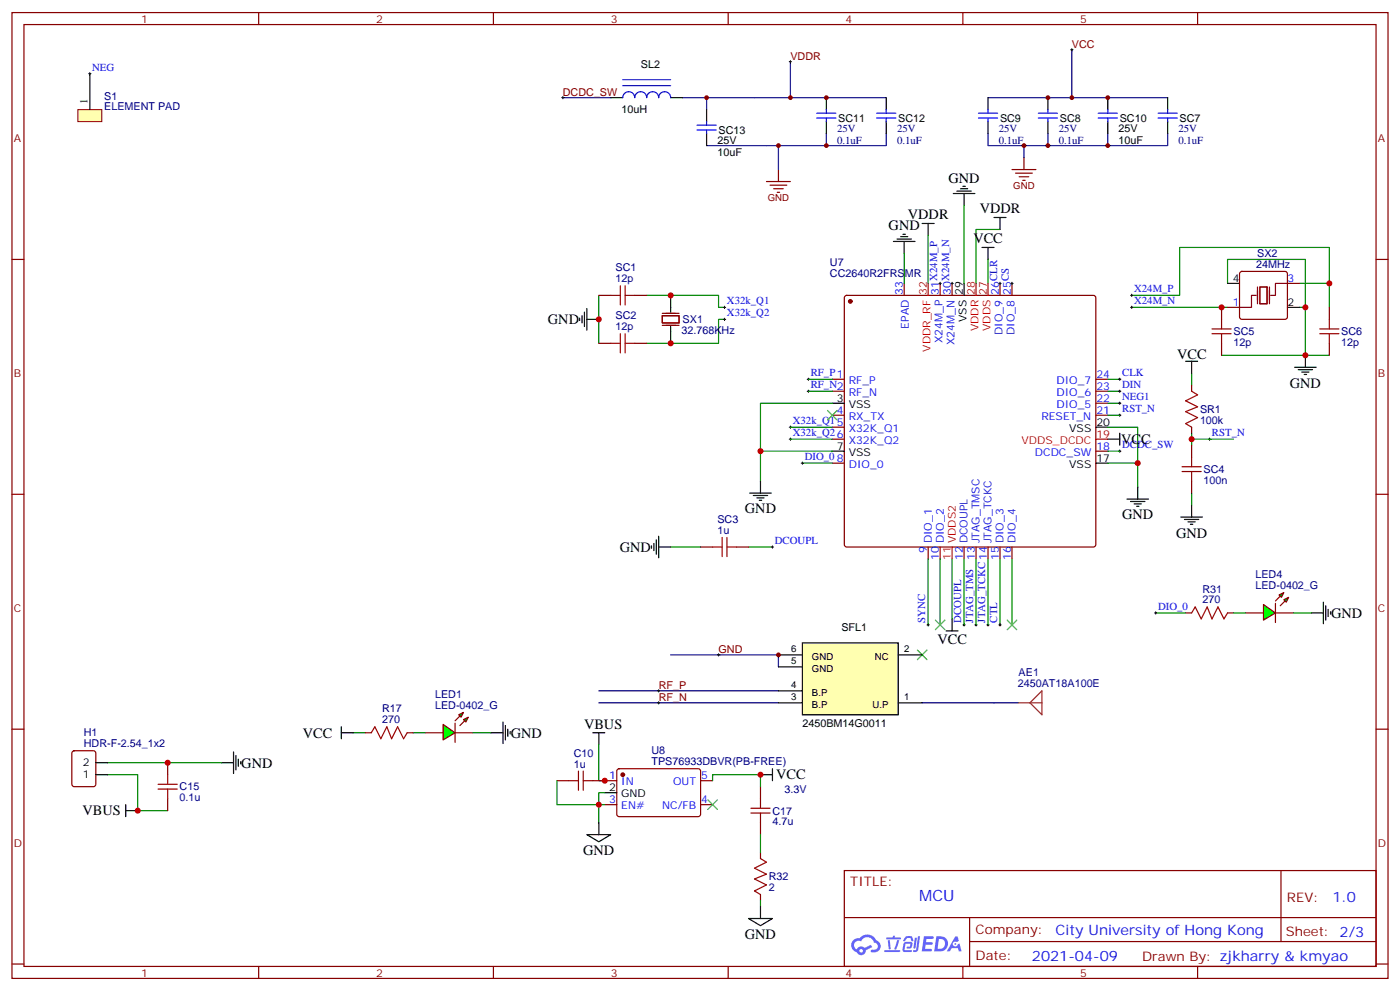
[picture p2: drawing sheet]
<svg xmlns="http://www.w3.org/2000/svg" width="412mm" height="292mm" viewBox="0 0 412 292" stroke-linecap="round" stroke-linejoin="round" font-family="sans-serif">
<g fill="none" stroke="#870000" stroke-width=".35">
<path d="M3.5 3.7h405.4v284.3h-405.4zM7.1 7.2h398.2v277.3h-398.2zM76.2 3.7v3.5M145.3 3.7v3.5M214.5 3.7v3.5M283.6 3.7v3.5M352.8 3.7v3.5M3.5 76.4h3.6M405.3 76.4h3.6M3.5 145.5h3.6M405.3 145.5h3.6M3.5 214.7h3.6"/>
<path d="M405.3 214.7h3.6M248.7 256.3h156.6v28.2h-156.6zM377.3 256.3v20.9M248.7 270.1h156.5M285.6 277.2h119.6M285.6 270.1v14.2M3.5 283.8h3.6M76.2 284.5v3.5M145.3 284.5v3.5M214.5 284.5v3.5M283.6 284.5v3.5M352.8 284.5v3.5"/>
<path d="M405.3 283.8h3.6"/>
</g>
<g fill="#5487ff">
<path d="M272.1 275.6h2.6l.3 .2-.1 .6h-2l-.1 1h1.6l.4 .4-.4 .3h-1.7l-.2 1.2 1.8 .1 .3 .3-.2 .4h-2.9z"/>
<path d="M281.4 275.7h.7l.4 1.3-.7 .3a.74 .74 0 0 0-1.1 .3 .74 .74 0 0 0 .5 1.1 .74 .74 0 0 0 .9-.7l.5-.3 .7 2.4h-.9l-.2-1h-1.9l-.5 1h-.9z"/>
<path d="M269.5 276.1h.6l-.4 2.9a.31 .31 0 0 1-.3 .3 .31 .31 0 0 1-.3-.3z"/>
<path d="M270.4 275.6h.6l-.5 4a.89 .89 0 0 1-.7 .7 .89 .89 0 0 1-.9-.3l1-.5z"/>
<path d="M266.8 275.8l.6-.2 1.2 .1 .5 1.3-.6 .1-.4-.9-1 .1a.95 .95 0 0 1-1 .8l-.1-.2z"/>
<path d="M266.4 277.5l1.8-.2a1.04 1.04 0 0 1 .6 1.1 1.04 1.04 0 0 1-.8 .9h-.7a.29 .29 0 0 1-.3-.4 .29 .29 0 0 1 .3-.2h.7l.2-.8h-1.4l-.4 1.7 1.9 .1a.29 .29 0 0 1 .3 .3 .29 .29 0 0 1-.3 .3h-2l-.4-.3 .2-2.1z"/>
<path d="M260.5 279.7h4.4a.3 .3 0 0 1 .3 .3 .3 .3 0 0 1-.3 .3h-4.3z"/>
<path d="M264.3 276.8h.6l-.5 1.6a1.02 1.02 0 0 1-.7 1.2l-.2-.3z"/>
<path d="M261.5 276.8h.6l.3 2.4-.3 .3-.3-.2z"/>
<path d="M261.1 276h1.9l.2-.5h.5l-.1 .5h1.5a.29 .29 0 0 1 .3 .3 .29 .29 0 0 1-.3 .3h-3.9z"/>
<path d="M275.8 275.6l-.6 4.5h1.4a2.27 2.27 0 0 0 2.7-2.3 2.27 2.27 0 0 0-2.7-2.2zM276.6 276.4a1.5 1.5 0 0 1 1.8 1.6 1.5 1.5 0 0 1-1.9 1.3h-.3z"/>
<path d="M251.4 276.8a2.09 2.09 0 0 0 1 3.5 1.37 1.37 0 0 0 1.5 .9 1.37 1.37 0 0 0 1.1-1.4l2-1-.5-.7-1.8 1a1.4 1.4 0 0 0-2.3 .4 1.32 1.32 0 0 1-.6-1.9 1.32 1.32 0 0 1 1.9-.4 2.02 2.02 0 0 1 2-1.3 2.02 2.02 0 0 1 1.8 1.6 1.09 1.09 0 0 1 1.1 1.4 1.09 1.09 0 0 1-1.6 .7 .41 .41 0 0 0-.5 .3 .41 .41 0 0 0 .4 .5 1.89 1.89 0 0 0 2.4-1.2 1.89 1.89 0 0 0-1.2-2.4 2.98 2.98 0 0 0-5-.6l-1 .1zM253.2 279.9a.52 .52 0 0 1 1 0 .52 .52 0 0 1-1 0z"/>
<circle cx="281.4" cy="277.9" r=".28"/>
</g>
<path d="M176.4 219.3v10.5h1.8M31.7 228.1h8.9v10.6h8.8M164 229.8v7.1h14.2M178.2 233.4h-1.8v8.8M209.9 229.8v-1.7h14.1v3.5M224 245.7v5.3M224 265.1v1.8" fill="none" stroke="#008700" stroke-width=".35"/>
<path d="M125.2 215.7h5.3M134.1 215.7h5.2M164 229.8h3.6M174.6 229.8h7.1M178.2 236.9h3.5M181.9 226.5l.5-.2 23.5 .1 .5 .6-.1 13-.6 .4h-23.6l-.4-.7v-12.7zM206.4 229.8h3.5M206.4 236.9h3.5M224 231.6v3.5M224 242.2v3.5M224 251v1.8M224 263.3v1.8" fill="none" stroke="#870000" stroke-width=".35"/>
<circle cx="183.4" cy="228.1" r=".53" fill="#870000" stroke="#870000" stroke-width=".35"/>
<path d="M174.6 215.7h3.6M176.4 215.7v3.6M178.2 233.4h3.5M224 228.1h3.5M227.5 226.3v3.5M172.9 245.7h7l-3.5 2.1zM176.4 242.2v3.5M220.5 270.4h7l-3.5 2.1zM224 266.9v3.5" fill="none" stroke="#000" stroke-width=".35"/>
<path d="M167.6 229.8h2.8M170.4 227v5.7M171.8 229.8h2.8M171.8 227v5.7M221.2 239.4h5.6M221.2 237.9h5.6M224 235.1v2.8M224 239.4v2.8M224 252.8l1.8 1-3.6 1.8 3.6 1.8-3.6 1.4 3.6 1.7-3.6 1.8 1.8 1" fill="none" stroke="#a10000" stroke-width=".35"/>
<path d="M208.5 235.5l2.8 2.8M211.3 235.5l-2.8 2.8" fill="none" stroke="#3c3" stroke-width=".35"/>
<g fill="#0f0" stroke="#870000" stroke-width=".35">
<path d="M136.5 211.8l1.4-.7-.7 1.4z"/>
<path d="M135.1 210.4l1.4-.7-.7 1.4z"/>
</g>
<g fill="#870000" stroke="#870000" stroke-width=".35">
<path d="M135.5 213.6l1.4-1.4z"/>
<path d="M134.1 212.2l1.4-1.4z"/>
</g>
<path d="M134.1 212.9v5.6z" fill="#f00" stroke="#870000" stroke-width=".35"/>
<path d="M130.5 213.3l3.6 2.4-3.6 2.1z" fill="#0f0" stroke="#870000" stroke-width=".35"/>
<path d="M104.1 215.7h3.5M121.7 215.7h3.5M139.3 215.7h5.3M31.7 224.5h33.6" fill="none" stroke="#008700" stroke-width=".35"/>
<g fill="none" stroke="#000" stroke-width=".35">
<path d="M100.5 215.7h3.6M100.5 214v3.5M144.6 215.7h3.6M148.2 212.5v6.4M148.9 213.6v4.2M149.6 214.7v2.1M150.3 215.4v.7M28.2 224.5h3.5M28.2 228.1h3.5M37 238.7h3.6M37 236.9v3.5M65.3 224.5h3.5"/>
<path d="M68.8 221.4v6.3M69.5 222.4v4.3M70.2 223.5v2.1M70.9 224.2v.7"/>
</g>
<path d="M109.4 215.7l1-1.7 1.8 3.5 1.7-3.5 1.5 3.5 1.7-3.5 1.8 3.5 1-1.8M46.6 232.3h5.6M46.6 230.9h5.6M49.4 228.1v2.8M49.4 232.3v2.8" fill="none" stroke="#a10000" stroke-width=".35"/>
<path d="M107.6 215.7h1.8M119.9 215.7h1.8M21.4 221.2l.5-.2h5.6l.7 .4v9.5l-.4 .6-5.9 .1-.7-.5v-9.4zM49.4 224.5v3.6M49.4 235.1v3.6" fill="none" stroke="#870000" stroke-width=".35"/>
<path d="M299.9 206.9h7M306.9 203.4v7l-3.5-3.5z" fill="none" stroke="#8c2424" stroke-width=".35"/>
<path d="M270.2 191.4l2.8 2.8M273 191.4l-2.8 2.8" fill="none" stroke="#3c3" stroke-width=".35"/>
<path d="M197.6 192.8h31.7v3.5M176.4 206.9h52.9M176.4 203.4h52.9M271.6 206.9h28.3" fill="none" stroke="#000080" stroke-width=".35"/>
<path d="M211.3 192.8h.7M211.7 192.4v.7M193.7 203.4h.7M193.7 206.9h.7M194 203v.7M194 206.6v.7" fill="none" stroke="#000" stroke-width=".29"/>
<path d="M236.4 189.3h28.2v21.1h-28.2z" fill="#ffffb0" stroke="#000" stroke-width=".35"/>
<g fill="none" stroke="#000" stroke-width=".35">
<path d="M179.9 28.8h3.5M197.6 28.8h3.5M208.1 32.3v3.5M208.1 39.3v3.6M243.4 28.8v3.5M243.4 35.8v3.5M261.1 28.8v3.5M261.1 35.8v3.5M291 28.8v3.5M291 35.8v3.5M308.7 28.8v3.5M308.7 35.8v3.5"/>
<path d="M326.3 28.8v3.5M326.3 35.8v3.5M344 28.8v3.5M344 35.8v3.5M170.7 93.7v.7M171.4 93v2.1M172.2 91.9v4.2M172.9 94h3.5M172.9 90.8v6.4M197.6 87v4.9M197.6 96.1v5M361.6 83.4h3.5"/>
<path d="M379.2 90.5h3.6M349.2 106.4h3.6M351 106.4v3.5M381.4 108.1h6.3M382.4 108.8h4.2M383.5 109.5h2.1M384.2 110.2h.7M384.5 104.6v3.5M192.6 160v2.1M193.3 158.9v4.3M194 157.9v6.3M347.8 152.2h6.4"/>
<path d="M348.9 152.9h4.2M350 153.6h2.1M350.7 154.3h.7M351 148.7v3.5M191.9 160.7v.7M194 161h3.6M229.3 192.8h7.1M229.3 196.3h7.1M264.6 192.8h7M229.3 206.9h7.1M229.3 203.4h7.1M264.6 206.9h7"/>
</g>
<path d="M225.8 53.4h7M226.8 54.5h5M227.9 55.6h2.8M229 56.6h.7M229.3 49.9v3.5M298.1 49.9h7.1M299.2 51h4.9M300.2 52h2.8M301.3 53.1h.7M301.6 46.4v3.5" fill="none" stroke="#800000" stroke-width=".35"/>
<g fill="none" stroke="#000080" stroke-width=".35">
<path d="M232.8 18.2v10.6h-31.7M315.7 14.6v14.2M165.8 28.8h14.1M208.1 28.8v3.5M232.8 28.8h28.3M243.4 39.3v3.6h-35.3M261.1 39.3v3.6h-17.7M291 39.3v3.6h17.7v-3.6M291 28.8h53M326.3 39.3v3.6h-17.6M344 39.3v3.6h-17.7M229.3 42.9v7"/>
<path d="M301.6 42.9v3.5"/>
</g>
<path d="M232.5 18.2h.7M232.8 17.8v.7M315.4 14.6h.7M315.7 14.3v.7M165.5 28.8h.7M165.8 28.4v.7M356 129.3h.7M356.3 128.9v.7" fill="none" stroke="#000" stroke-width=".29"/>
<g fill="none" stroke="#00f" stroke-width=".35">
<path d="M183.4 28.8a1.76 1.76 0 0 1 1.8-1.8 1.76 1.76 0 0 1 1.8 1.8 1.76 1.76 0 0 1 1.7-1.8 1.76 1.76 0 0 1 1.8 1.8 1.76 1.76 0 0 1 1.8-1.8 1.76 1.76 0 0 1 1.7 1.8 1.76 1.76 0 0 1 1.8-1.8 1.76 1.76 0 0 1 1.8 1.8M183.4 25.2h14.2M183.4 23.5h14.2M205.3 36.9h5.7M205.3 38.3h5.7M208.1 35.8v1.1M208.1 38.3v1M240.6 34.7h5.6M240.6 33.3h5.6M243.4 32.3v1M243.4 34.7v1.1M258.2 34.7h5.7"/>
<path d="M258.2 33.3h5.7M261.1 32.3v1M261.1 34.7v1.1M288.2 34.7h5.7M288.2 33.3h5.7M291 32.3v1M291 34.7v1.1M305.9 34.7h5.6M305.9 33.3h5.6M308.7 32.3v1M308.7 34.7v1.1M323.5 34.7h5.6"/>
<path d="M323.5 33.3h5.6M326.3 32.3v1M326.3 34.7v1.1M341.1 34.7h5.7M341.1 33.3h5.7M344 32.3v1M344 34.7v1.1"/>
</g>
<g fill="none" stroke="#008700" stroke-width=".35">
<path d="M176.4 87v14.1M190.5 87h21.2v3.5h1.7M213.4 94h-1.7v7.1h-21.2M333.4 90.5h28.2M361.6 83.4v-7h22.9v14.1h-1.7M382.8 83.4h8.8v-10.6h-44.1v14.2h-14.1M384.5 90.5v14.1M391.6 83.4v7.1M351 109.9v3.5M359.8 104.6h31.8M351 129.3h12.4M351 127.5v3.6"/>
<path d="M351 145.2v3.5M197.6 161h8.8M220.5 161h7"/>
</g>
<g fill="none" stroke="#a10000" stroke-width=".35">
<path d="M179.9 87h2.8M182.7 84.1v5.7M182.7 98.2v5.7M184.1 84.1v5.7M184.1 98.2v5.7M184.1 87h2.9M357 98.2h5.7M357 96.8h5.7M359.8 94v2.8M359.8 98.2v2.9M388.8 98.2h5.6M388.8 96.8h5.6"/>
<path d="M391.6 94v2.8M391.6 98.2v2.9M179.9 101.1h2.8M184.1 101.1h2.9M351 115.2l1.8 1-3.6 1.8 3.6 1.8-3.6 1.4 3.6 1.7-3.6 1.8 1.8 1.1M348.2 138.8h5.6M348.2 137.4h5.6M351 134.6v2.8M351 138.8v2.8M212.7 158.2v5.7M214.1 158.2v5.7M209.9 161h2.8"/>
<path d="M214.1 161h2.9"/>
</g>
<g fill="none" stroke="#870000" stroke-width=".35">
<path d="M176.4 87h3.5M187 87h3.5M195.1 93h4.9v2.1h-4.9zM195.1 95.8h4.9M195.1 92.3h4.9M359.8 90.5v3.5M361.6 90.5h3.5M365.4 80.1l.4-.2h12.7l.5 .2 .2 .5v12.7l-.2 .5-.5 .2h-12.7l-.5-.2-.2-.5v-12.7zM379.2 83.4h3.6M391.6 90.5v3.5M176.4 101.1h3.5M187 101.1h3.5"/>
<path d="M351 113.4v1.8M359.8 101.1v3.5M391.6 101.1v3.5M351 125.8v1.7M351 131.1v3.5M351 141.6v3.6M206.4 161h3.5M217 161h3.5M366.9 180.4h5.3M375.7 180.4h5.3"/>
</g>
<path d="M370.1 87h-1.4v3.5h-3.6M370.4 84.5v4.9M371.1 84.5h2.1v4.9h-2.1zM373.9 84.5v4.9M379.2 83.4h-3.5v3.6h-1.4" fill="none" stroke="#870012" stroke-width=".35"/>
<g fill="#0f0" stroke="#870000" stroke-width=".35">
<path d="M378.2 176.6l1.4-.7-.7 1.4z"/>
<path d="M376.8 175.2l1.4-.8-.7 1.5z"/>
</g>
<g fill="#870000" stroke="#870000" stroke-width=".35">
<path d="M377.1 178.3l1.4-1.4z"/>
<path d="M375.7 176.9l1.4-1.4z"/>
</g>
<path d="M375.7 177.6v5.7z" fill="#f00" stroke="#870000" stroke-width=".35"/>
<path d="M372.2 178l3.5 2.4-3.5 2.2z" fill="#0f0" stroke="#870000" stroke-width=".35"/>
<path d="M351 180.4l1.1-1.7 1.7 3.5 1.8-3.5 1.4 3.5 1.8-3.5 1.7 3.5 1.1-1.8" fill="none" stroke="#a10000" stroke-width=".35"/>
<g fill="none" stroke="#870000" stroke-width=".35">
<path d="M248.9 87.2l.5-.2h72.7l.5 .2 .2 .5v72.6l-.2 .5-.5 .2h-72.7l-.5-.2-.2-.5v-72.6zM266.3 83.4v3.6M276.9 83.4v3.6M280.5 83.4v3.6M294.6 83.4v3.6M298.1 83.4v3.6M245.2 111.7h3.5M245.2 115.2h3.5M322.8 111.7h3.5M322.8 115.2h3.5M322.8 118.7h3.5M245.2 122.2h3.5"/>
<path d="M245.2 125.8h3.5M245.2 129.3h3.5M245.2 136.3h3.5M322.8 122.2h3.5M322.8 132.8h3.5M273.4 161v3.6M276.9 161v3.6M284 161v3.6M287.5 161v3.6M291 161v3.6M294.6 161v3.6M298.1 161v3.6"/>
<path d="M349.2 180.4h1.8M361.6 180.4h1.8"/>
</g>
<g fill="none" stroke="#000" stroke-width=".35">
<path d="M280.8 57h6.4M281.9 56.3h4.2M282.9 55.6h2.1M283.6 54.9h.7M284 57v3.5M263.2 71.1h6.3M264.2 70.4h4.3M265.3 69.7h2.1M266 69h.7M266.3 71.1v3.5M271.6 65.8h3.6M273.4 65.8v3.5"/>
<path d="M289.3 72.8h3.5M291 72.8v3.6M292.8 64h3.5M294.6 64v3.6M284 83.4v3.6M245.2 118.7h3.5M245.2 132.8h3.5M322.8 136.3h3.5M322.8 125.8h3.5M326.3 129.3h3.5M329.8 127.5v3.6M220.8 145.2h6.4"/>
<path d="M221.9 145.9h4.2M223 146.6h2.1M223.7 147.3h.7M224 141.6v3.6M332 146.9h6.3M333 147.6h4.3M334.1 148.3h2.1M334.8 149h.7M335.1 143.4v3.5M389.8 177.3v6.3M390.5 178.3v4.3M391.2 179.4v2.1"/>
<path d="M278.7 185.7h3.5M280.5 182.2v3.5M386.3 180.4h3.5M391.9 180.1v.7"/>
</g>
<g fill="none" stroke="#008700" stroke-width=".35">
<path d="M266.3 74.6v8.8M273.4 69.3v14.1M284 60.5v22.9M291 76.4v7M294.6 67.6h-7.1v15.8M238.1 111.7h7.1M238.1 115.2h7.1M245.2 118.7h-21.2v22.9M326.3 111.7h3.5M326.3 115.2h3.5M326.3 118.7h3.5M224 132.8h21.2"/>
<path d="M232.8 125.8h12.4M232.8 129.3h12.4M236.4 136.3h8.8M326.3 125.8h8.8v17.6M326.3 132.8h3.5M326.3 136.3h8.8M326.3 122.2h3.5M273.4 164.6v19.4M276.9 164.6v19.4M280.5 164.6v17.6M284 164.6v19.4M287.5 164.6v19.4"/>
<path d="M291 164.6v19.4M294.6 164.6v19.4M298.1 164.6v19.4M340.4 180.4h8.8M363.4 180.4h3.5M381 180.4h5.3"/>
</g>
<g fill="none" stroke="#000" stroke-width=".29">
<path d="M213.1 90.5h.7M213.1 94h.7M213.4 90.1v.7M213.4 93.7v.7M276.6 83.4h.7M276.9 83.1v.7M280.1 83.4h.7M280.5 83.1v.7M294.2 83.4h.7M294.6 83.1v.7M297.7 83.4h.7M298.1 83.1v.7"/>
<path d="M333 90.5h.7M333 87h.7M333.4 86.6v.7M333.4 90.1v.7M237.8 111.7h.7M237.8 115.2h.7M238.1 111.3v.7M238.1 114.8v.7M329.5 111.7h.7M329.5 115.2h.7M329.8 111.3v.7M329.8 114.8v.7"/>
<path d="M232.5 125.8h.7M232.5 129.3h.7M232.8 125.4v.7M232.8 128.9v.7M236 136.3h.7M236.4 136v.7M329.5 132.8h.7M329.5 122.2h.7M329.8 121.9v.7M329.8 132.5v.7M227.2 161h.7M227.5 160.7v.7"/>
<path d="M273 184h.8M273.4 183.6v.7M283.6 184h.7M284 183.6v.7M287.2 184h.7M287.5 183.6v.7M290.7 184h.7M291 183.6v.7M340.1 180.4h.7M340.4 180.1v.7"/>
</g>
<circle cx="250.5" cy="88.7" r=".53" fill="#870000" stroke="#870000" stroke-width=".35"/>
<path d="M273.4 83.4v3.6M287.5 83.4v3.6M291 83.4v3.6M322.8 129.3h3.5M280.5 161v3.6" fill="none" stroke="#f00" stroke-width=".35"/>
<path d="M243.8 120.8l2.8 2.8M246.6 120.8l-2.8 2.8" fill="none" stroke="#3c3" stroke-width=".35"/>
<path d="M22.9 32.3h7.1v3.5h-7.1z" fill="#ffffb0" stroke="#800000" stroke-width=".29"/>
<path d="M26.5 21.7v10.6" fill="none" stroke="#000" stroke-width=".35"/>
<path d="M26.1 21.7h.7M26.5 21.3v.7M329.5 118.7h.7M329.8 118.4v.7M294.2 184h.7M294.6 183.6v.7" fill="none" stroke="#000" stroke-width=".29"/>
<path d="M275.5 182.6l2.8 2.8M278.3 182.6l-2.8 2.8M296.7 182.6l2.8 2.8M299.5 182.6l-2.8 2.8" fill="none" stroke="#3c3" stroke-width=".35"/>
<g fill="#c00">
<circle cx="224" cy="228.1" r=".88"/>
<circle cx="178.2" cy="229.8" r=".88"/>
<circle cx="176.4" cy="236.9" r=".88"/>
<circle cx="49.4" cy="224.5" r=".88"/>
</g>
<g fill="#800000">
<circle cx="229.3" cy="192.8" r=".71"/>
<circle cx="208.1" cy="28.8" r=".71"/>
<circle cx="229.3" cy="42.9" r=".71"/>
<circle cx="232.8" cy="28.8" r=".71"/>
<circle cx="243.4" cy="42.9" r=".71"/>
<circle cx="243.4" cy="28.8" r=".71"/>
<circle cx="301.6" cy="42.9" r=".71"/>
<circle cx="308.7" cy="42.9" r=".71"/>
<circle cx="308.7" cy="28.8" r=".71"/>
<circle cx="315.7" cy="28.8" r=".71"/>
<circle cx="326.3" cy="42.9" r=".71"/>
<circle cx="326.3" cy="28.8" r=".71"/>
</g>
<g fill="#c00">
<circle cx="391.6" cy="83.4" r=".88"/>
<circle cx="384.5" cy="104.6" r=".88"/>
<circle cx="384.5" cy="90.5" r=".88"/>
<circle cx="359.8" cy="90.5" r=".88"/>
<circle cx="351" cy="129.3" r=".88"/>
<circle cx="176.4" cy="94" r=".88"/>
<circle cx="197.6" cy="101.1" r=".88"/>
<circle cx="197.6" cy="87" r=".88"/>
<circle cx="224" cy="132.8" r=".88"/>
<circle cx="335.1" cy="136.3" r=".88"/>
<circle cx="40.6" cy="238.7" r=".88"/>
</g>
<text font-size="4.6" fill="#00f" x="270.8" y="265.3">MCU</text>
<g font-size="4.2">
<text x="279.4" y="53.8">GND</text>
<text x="267.4" y="64.6">VDDR</text>
<text x="288.6" y="62.8">VDDR</text>
<text x="261.8" y="67.8">GND</text>
<text x="286.7" y="71.7">VCC</text>
<text x="161.4" y="95.5">GND</text>
<text x="346.8" y="105.7">VCC</text>
<text x="379.9" y="114.2">GND</text>
<text x="330.3" y="130.7">VCC</text>
<text x="219.4" y="151.2">GND</text>
<text x="330.6" y="152.9">GND</text>
<text x="346.4" y="158.3">GND</text>
<text x="182.6" y="162.5">GND</text>
<text x="392.1" y="181.9">GND</text>
<text x="276.1" y="189.7">VCC</text>
<text x="172" y="214.7">VBUS</text>
<text x="89.2" y="217.1">VCC</text>
<text x="150.5" y="217.1">GND</text>
<text x="71.1" y="226">GND</text>
<text x="228.6" y="229.5">VCC</text>
<text x="24.3" y="240.1">VBUS</text>
<text x="171.8" y="251.7">GND</text>
<text x="219.4" y="276.4">GND</text>
</g>
<g font-size="4.2" fill="#00f">
<text x="392.5" y="265.6">1.0</text>
<text x="310.9" y="275.1">City University of Hong Kong</text>
<text x="304" y="282.9">2021-04-09</text>
</g>
<g font-size="3.9" fill="#800">
<text x="250.5" y="260.9">TITLE:</text>
<text x="379.1" y="265.6">REV:</text>
<text x="287.4" y="275.1">Company:</text>
<text x="378.7" y="275.7">Sheet: 2/3</text>
<text x="287.4" y="282.8">Date:</text>
<text x="336.4" y="282.8">Drawn By: zjkharry &amp; kmyao</text>
</g>
<g font-size="3.2" fill="#800">
<text x="41.6" y="6.7">1</text>
<text x="110.8" y="6.7">2</text>
<text x="179.9" y="6.7">3</text>
<text x="249.1" y="6.7">4</text>
<text x="318.2" y="6.7">5</text>
<text x="4.1" y="41.8">A</text>
<text x="405.9" y="41.8">A</text>
<text x="4.1" y="110.9">B</text>
<text x="405.9" y="110.9">B</text>
<text x="4.1" y="180.1">C</text>
<text x="405.9" y="180.1">C</text>
<text x="4.1" y="249.2">D</text>
<text x="405.9" y="249.2">D</text>
<text x="41.6" y="287.5">1</text>
<text x="110.8" y="287.5">2</text>
<text x="179.9" y="287.5">3</text>
<text x="249.1" y="287.5">4</text>
<text x="318.2" y="287.5">5</text>
</g>
<g font-size="3.2" fill="#800000">
<text x="232.8" y="17.5">VDDR</text>
<text x="315.7" y="14">VCC</text>
<text x="165.8" y="28.1">DCDC_SW</text>
<text x="211.7" y="192.2">GND</text>
<text x="194" y="202.7">RF_P</text>
<text x="194" y="206.3">RF_N</text>
</g>
<g font-size="3.2" fill="#00f">
<text x="27.2" y="20.8">NEG</text>
<text x="379.2" y="83.1">3</text>
<text x="214.1" y="89.6">X32k_Q1</text>
<text x="266" y="86.8" transform="rotate(-90 266 86.8)">33</text>
<text x="276.6" y="86.8" transform="rotate(-90 276.6 86.8)">31X24M_P</text>
<text x="280.1" y="86.8" transform="rotate(-90 280.1 86.8)">30X24M_N</text>
<text x="294.2" y="86.8" transform="rotate(-90 294.2 86.8)">26CLR</text>
<text x="297.7" y="86.8" transform="rotate(-90 297.7 86.8)">25CS</text>
<text x="334.1" y="89.6">X24M_N</text>
<text x="334.1" y="86.1">X24M_P</text>
<text x="214.1" y="93.1">X32k_Q2</text>
<text x="363.1" y="90.1">1</text>
<text x="267.8" y="96.8" transform="rotate(-90 267.8 96.8)">EPAD</text>
<text x="277.6" y="101.1" transform="rotate(-90 277.6 101.1)">X24M_P</text>
<text x="281.2" y="101.5" transform="rotate(-90 281.2 101.5)">X24M_N</text>
<text x="295.3" y="98.6" transform="rotate(-90 295.3 98.6)">DIO_9</text>
<text x="298.8" y="98.6" transform="rotate(-90 298.8 98.6)">DIO_8</text>
<text x="238.8" y="110.8">RF_P1</text>
<text x="250" y="113.1">RF_P</text>
<text x="311.2" y="113.1">DIO_7</text>
<text x="323" y="111.3">24</text>
<text x="330.6" y="110.8">CLK</text>
<text x="238.8" y="114.3">RF_N2</text>
<text x="250" y="116.6">RF_N</text>
<text x="311.2" y="116.6">DIO_6</text>
<text x="323" y="118.4">22</text>
<text x="323" y="114.8">23</text>
<text x="330.6" y="114.3">DIN</text>
<text x="330.6" y="117.8">NEG1</text>
<text x="233.5" y="124.9">X32k_Q15</text>
<text x="246.5" y="121.9">4</text>
<text x="250" y="123.6">RX_TX</text>
<text x="306.8" y="123.6">RESET_N</text>
<text x="311.2" y="120.1">DIO_5</text>
<text x="323" y="121.9">21</text>
<text x="330.6" y="121.4">RST_N</text>
<text x="233.5" y="128.4">X32k_Q26</text>
<text x="250" y="127.2">X32K_Q1</text>
<text x="250" y="130.7">X32K_Q2</text>
<text x="330.6" y="131.9">DCDC_SW</text>
<text x="357" y="128.4">RST_N</text>
<text x="237.1" y="135.5">DIO_0</text>
<text x="246.5" y="136">8</text>
<text x="250" y="137.8">DIO_0</text>
<text x="304.8" y="134.2">DCDC_SW</text>
<text x="323" y="132.5">18</text>
<text x="228.2" y="160.2">DCOUPL</text>
<text x="274.5" y="160" transform="rotate(-90 274.5 160)">DIO_1</text>
<text x="278" y="160" transform="rotate(-90 278 160)">DIO_2</text>
<text x="285" y="160" transform="rotate(-90 285 160)">DCOUPL</text>
<text x="288.6" y="160" transform="rotate(-90 288.6 160)">JTAG_TMSC</text>
<text x="292.1" y="160" transform="rotate(-90 292.1 160)">JTAG_TCKC</text>
<text x="295.6" y="160" transform="rotate(-90 295.6 160)">DIO_3</text>
<text x="299.2" y="160" transform="rotate(-90 299.2 160)">DIO_4</text>
<text x="273" y="162.9" transform="rotate(-90 273 162.9)">9</text>
<text x="276.6" y="164.9" transform="rotate(-90 276.6 164.9)">10</text>
<text x="283.6" y="164.9" transform="rotate(-90 283.6 164.9)">12</text>
<text x="287.2" y="164.9" transform="rotate(-90 287.2 164.9)">13</text>
<text x="294.2" y="164.9" transform="rotate(-90 294.2 164.9)">15</text>
<text x="297.7" y="164.9" transform="rotate(-90 297.7 164.9)">16</text>
<text x="341.1" y="179.6">DIO_0</text>
<text x="272.5" y="183.3" transform="rotate(-90 272.5 183.3)">SYNC</text>
<text x="283.1" y="183.3" transform="rotate(-90 283.1 183.3)">DCOUPL</text>
<text x="286.6" y="183.3" transform="rotate(-90 286.6 183.3)">JTAG_TMS</text>
<text x="290.2" y="183.3" transform="rotate(-90 290.2 183.3)">JTAG_TCKC 14</text>
<text x="293.7" y="183.3" transform="rotate(-90 293.7 183.3)">CTL</text>
<text x="179.5" y="229.5">1</text>
<text x="183" y="231.2">IN</text>
<text x="198.3" y="231.2">OUT</text>
<text x="206.6" y="229.5">5</text>
<text x="179.5" y="236.5">3</text>
<text x="183" y="238.3">EN#</text>
<text x="195" y="238.3">NC/FB</text>
<text x="206.6" y="236.5">4</text>
</g>
<g font-size="3.2">
<text x="188.8" y="19.9">SL2</text>
<text x="25.8" y="30.5" transform="rotate(-90 25.8 30.5)">1</text>
<text x="183.1" y="33.3">10uH</text>
<text x="246.9" y="35.8">SC11</text>
<text x="264.6" y="35.8">SC12</text>
<text x="294.6" y="35.8">SC9</text>
<text x="312.2" y="35.8">SC8</text>
<text x="329.8" y="35.8">SC10</text>
<text x="347.5" y="35.8">SC7</text>
<text x="211.7" y="39.3">SC13</text>
<text x="329.5" y="39">25V</text>
<text x="211.3" y="42.5">25V</text>
<text x="211.3" y="46">10uF</text>
<text x="329.5" y="42.5">10uF</text>
<text x="363.1" y="83.1">4</text>
<text x="283.6" y="86.8" transform="rotate(-90 283.6 86.8)">29</text>
<text x="284.7" y="94.8" transform="rotate(-90 284.7 94.8)">VSS</text>
<text x="379.2" y="90.1">2</text>
<text x="246.5" y="118.4">3</text>
<text x="250" y="120.1">VSS</text>
<text x="323" y="125.4">20</text>
<text x="315" y="127.2">VSS</text>
<text x="246.5" y="132.5">7</text>
<text x="250" y="134.2">VSS</text>
<text x="315" y="137.8">VSS</text>
<text x="323" y="136">17</text>
<text x="247.8" y="185.7">SFL1</text>
<text x="236.4" y="214">2450BM14G0011</text>
<text x="24.4" y="225.6">2</text>
<text x="24.4" y="229.1">1</text>
<text x="179.5" y="233">2</text>
<text x="183" y="234.8">GND</text>
</g>
<g font-size="3.2" fill="#000080">
<text x="30.7" y="29.6">S1</text>
<text x="30.7" y="32.5">ELEMENT PAD</text>
<text x="246.6" y="39">25V</text>
<text x="264.2" y="39">25V</text>
<text x="294.2" y="39">25V</text>
<text x="311.9" y="39">25V</text>
<text x="347.1" y="39">25V</text>
<text x="246.6" y="42.5">0.1uF</text>
<text x="264.2" y="42.5">0.1uF</text>
<text x="294.2" y="42.5">0.1uF</text>
<text x="311.9" y="42.5">0.1uF</text>
<text x="347.1" y="42.5">0.1uF</text>
<text x="370.3" y="75.7">SX2</text>
<text x="181.3" y="83.1">12p</text>
<text x="181.3" y="79.9">SC1</text>
<text x="244.5" y="81.5">CC2640R2FRSMR</text>
<text x="244.5" y="78.3">U7</text>
<text x="370" y="78.8">24MHz</text>
<text x="181.3" y="94">SC2</text>
<text x="201.1" y="95.1">SX1</text>
<text x="181.3" y="97.2">12p</text>
<text x="200.7" y="98.2">32.768KHz</text>
<text x="363.4" y="101.8">12p</text>
<text x="363.4" y="98.6">SC5</text>
<text x="395.1" y="101.8">12p</text>
<text x="395.1" y="98.6">SC6</text>
<text x="353.5" y="124.7">100k</text>
<text x="353.5" y="121.5">SR1</text>
<text x="354.5" y="142.3">100n</text>
<text x="354.5" y="139.2">SC4</text>
<text x="211.3" y="154">SC3</text>
<text x="211.3" y="157.2">1u</text>
<text x="369.8" y="173.4">LED-0402_G</text>
<text x="369.8" y="170.2">LED4</text>
<text x="354.2" y="177.6">270</text>
<text x="354.2" y="174.4">R31</text>
<text x="299.8" y="202.3">2450AT18A100E</text>
<text x="300.1" y="199.1">AE1</text>
<text x="112.5" y="209.7">R17</text>
<text x="128.2" y="208.7">LED-0402_G</text>
<text x="128.2" y="205.5">LED1</text>
<text x="112.5" y="212.9">270</text>
<text x="24.7" y="220">HDR-F-2.54_1x2</text>
<text x="24.7" y="216.8">H1</text>
<text x="191.9" y="221.9">U8</text>
<text x="169" y="226">1u</text>
<text x="169" y="222.8">C10</text>
<text x="191.9" y="225.1">TPS76933DBVR(PB-FREE)</text>
<text x="52.9" y="232.7">C15</text>
<text x="231.1" y="233.4">3.3V</text>
<text x="52.9" y="235.9">0.1u</text>
<text x="227.5" y="239.8">C17</text>
<text x="227.5" y="243">4.7u</text>
<text x="226.5" y="262.4">2</text>
<text x="226.5" y="259.2">R32</text>
</g>
<g font-size="3.2" fill="#f00">
<text x="273" y="86.8" transform="rotate(-90 273 86.8)">32</text>
<text x="287.2" y="86.8" transform="rotate(-90 287.2 86.8)">28</text>
<text x="290.7" y="86.8" transform="rotate(-90 290.7 86.8)">27</text>
<text x="288.2" y="97.5" transform="rotate(-90 288.2 97.5)">VDDR</text>
<text x="291.7" y="97.5" transform="rotate(-90 291.7 97.5)">VDDS</text>
<text x="274.1" y="103.6" transform="rotate(-90 274.1 103.6)">VDDR_RF</text>
<text x="300.9" y="130.7">VDDS_DCDC</text>
<text x="323" y="128.9">19</text>
<text x="281.5" y="160" transform="rotate(-90 281.5 160)">VDDS2</text>
<text x="280.1" y="164.9" transform="rotate(-90 280.1 164.9)">11</text>
</g>
<g font-size="2.8" fill="#800000">
<text x="226.2" y="59.2">GND</text>
<text x="298.5" y="55.7">GND</text>
</g>
<g font-size="2.8">
<text x="233" y="192.1">6</text>
<text x="233" y="195.6">5</text>
<text x="239.2" y="194.2">GND</text>
<text x="239.2" y="197.7">GND</text>
<text x="257.7" y="194.2">NC</text>
<text x="266.3" y="192.1">2</text>
<text x="233" y="202.7">4</text>
<text x="233" y="206.2">3</text>
<text x="239.2" y="204.8">B.P</text>
<text x="239.2" y="208.3">B.P</text>
<text x="257.1" y="208.3">U.P</text>
<text x="266.3" y="206.2">1</text>
</g>
</svg>
